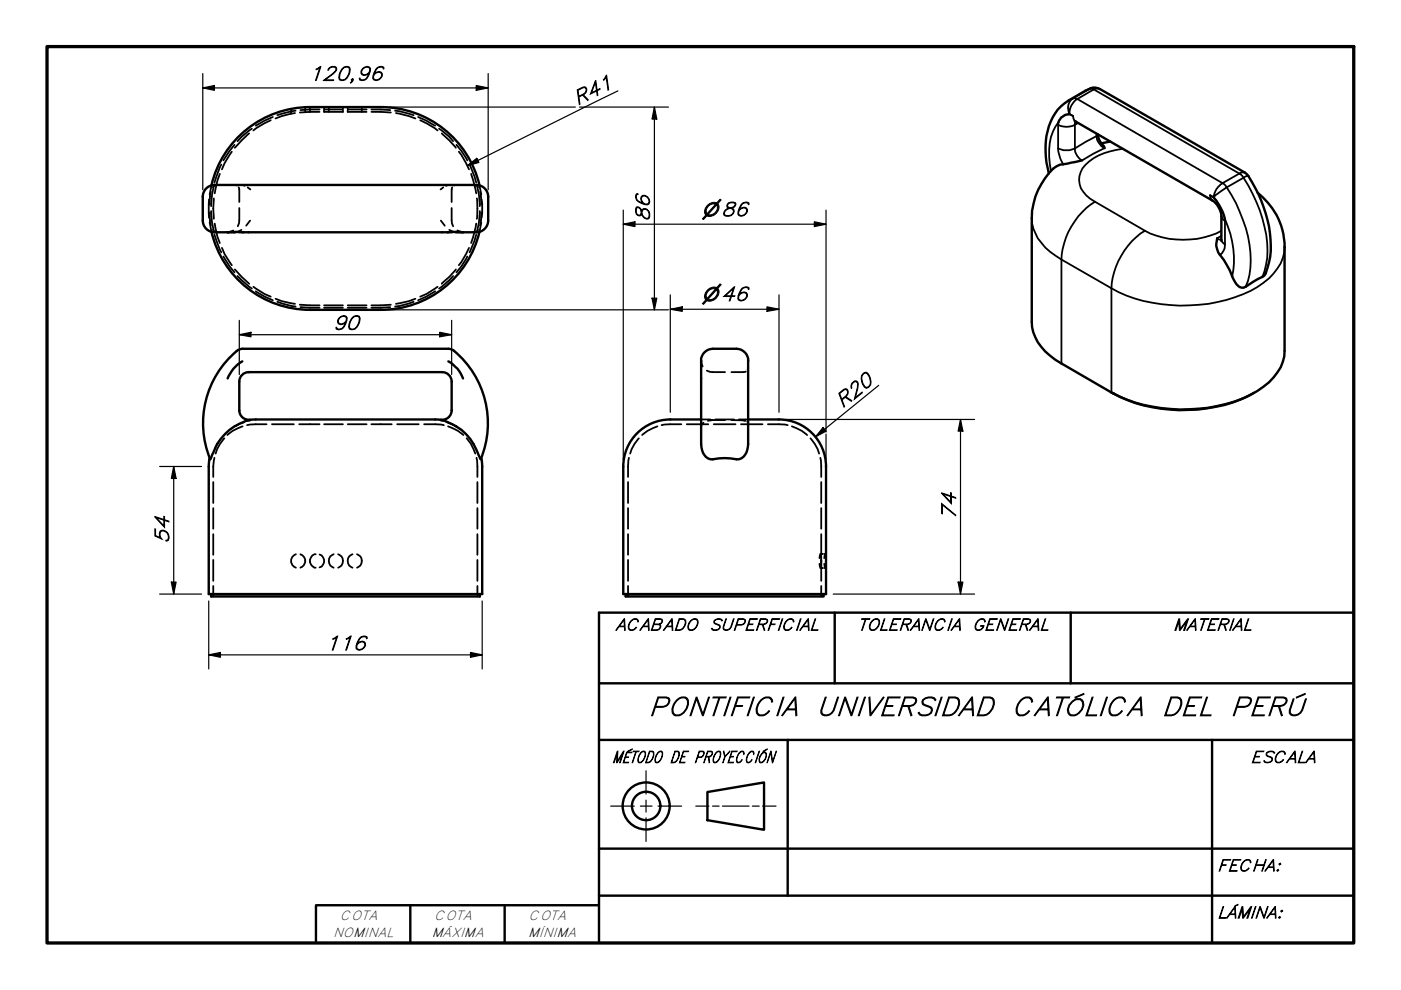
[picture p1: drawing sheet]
<svg xmlns="http://www.w3.org/2000/svg" width="297mm" height="210mm" viewBox="0 0 297 210" stroke-linecap="round" stroke-linejoin="round" font-family="sans-serif">
<!-- layer: Hidden (ISO) -->
<g fill="none" stroke="#000" stroke-width=".38">
<path d="M44.8 39.3l-.4 1.9M45.3 39.7l-.3 1.5-.2 2.5M46 39.2l-.5 .2-.4 .3M46.6 36.9l-.5 1.4-.6 2.7M46.9 34.9l-1.4 3.8M49.1 32.2l-1.5 2.4-.5 1.3M49.7 39.2l.5 .1M49.7 30.7l-1.1 1.3-1.2 2M50.6 39.7l.1 .5v2.6M51.2 39.2l.7 .2M52.5 39.7l.6 .5M52.8 28.3l-3 3"/>
<path d="M53.4 27.3l-2.2 1.7-.8 .9M57.4 25.5l-1.3 .6-2.4 1.6M57.8 24.8l-3.6 1.8M61.7 23.1v.4M61.7 23.8v.3M62.5 24l-2.7 .6-1.4 .5M62.7 23.5l-3.9 .9M64.7 22.8v.3M64.7 23.4v.3M65.7 23.7l-2.1 .1M65.7 22.7v.3M65.7 23.4v.3"/>
<path d="M65.7 23.7h2.1M67.8 23.2l-4.1 .1M68.7 23.4v.3h4v-.3M68.7 23.2h4M68.7 22.7v.3M69.7 22.7v.3M69.7 23.4v.3M72.7 22.7v.3M73.7 23.4v.3h4M73.7 23.2h4M73.7 22.7v.3M76.7 22.7v.3"/>
<path d="M76.7 23.4v.3M78.7 23.7l4.2 .1M78.7 23.2l4 .1M83.8 23.5l3.9 .9M83.9 24l2.8 .6 1.4 .5M88.6 24.8l3.7 1.8M89.1 25.5l1.3 .6 2.4 1.6M93.1 27.3l2.1 1.7 .9 .9M93.7 28.3l1.5 1.5 1.4 1.5M94 39.7l-.6 .5M95.2 39.2l-.6 .2M95.9 39.7l-.1 .5v2.6"/>
<path d="M96.7 39.2l-.4 .1M96.8 30.7l1.1 1.3 1.2 2M97.3 32.2l.5 .6 1.6 3.1M99.6 34.9l1.4 3.8M99.9 36.9l1.1 4.1M100.4 39.2l.6 .2 .3 .3M101.2 39.7l.3 1.5 .2 2.5M101.7 39.3l.3 1.9M44.3 42.3v3.9M44.4 45.1l.1 1.9 .2 .8M44.4 47.2l.4 1.9M44.7 40.7l-.2 .7-.1 2"/>
<path d="M44.8 44.7l.2 2.5 .3 1.5M45.1 48.7l.4 .4 .5 .1M45.3 42.1l-.1 2.1 .1 2.2M45.5 49.8l1.4 3.7M45.5 47.4l.6 2.8 .5 1.3M47.1 52.5l.5 1.4 1.5 2.3M47.4 54.4l1.2 2 1.1 1.4M49.5 48.9l-1.2 .3M49.8 57.1l3 3.1M50.4 58.5l3 2.7M50.7 44.1v2.6l-.3 1.3M51.2 48.7l-1.2 .5"/>
<path d="M53 46.8l-.8 1.1M93.5 46.8l.8 1.1M95.2 48.7l1.3 .5M95.8 44.1v2.6l.3 1.3M96.1 58.5l-.9 .9-2.1 1.8M96.6 57.1l-1.4 1.6-1.5 1.5M97 48.9l1.2 .3M99.1 54.4l-1.2 2-1.1 1.4M99.4 52.5l-.6 1.4-1.5 2.3M101 47.4l-1.1 4.1M101 49.8l-.4 1.3-1 2.4M101.1 42.1l.1 2.1-.1 2.2"/>
<path d="M101.3 48.7l-.3 .4-.6 .1M101.7 44.7l-.2 2.5-.3 1.5M101.8 40.7l.2 2.7M102 45.1l-.2 2.7M102 47.2l-.3 1.9M102.1 42.3l.1 .9-.1 3M53.7 60.8l2.4 1.5 1.3 .6M54.2 61.8l1.9 1.1 1.7 .8M58.4 63.3l1.4 .6 2.7 .5M58.8 64l1 .4 2.9 .6M63.6 64.6l4.2 .1M63.7 65.1l4.1 .1"/>
<path d="M68.7 64.7h4M68.7 65.2h4M73.7 64.7h4M73.7 65.2h4M82.7 65.1l-4 .1M82.9 64.6l-4.2 .1M87.7 64l-1 .4-2.9 .6M88.1 63.3l-1.4 .6-2.8 .5M92.3 61.8l-1.9 1.1-1.8 .8M92.8 60.8l-2.4 1.5-1.3 .6M148.7 76.4l.3 1.3M149.9 78.6l1.2 .3h2.6"/>
<path d="M158.1 78.8l-3 .1M158.6 77.9l-.1 .5M45.5 97.1l-.3 1.8v2.2M47.6 92.9a8 8 0 0 0-1.9 3.3M50.1 90.3l-.4 .1M50.7 87v.1M50.9 89.8l-.5 .3M51.4 90.4a8 8 0 0 0-3.2 1.8M51.8 89.4l-.7 .4M53.1 89.1l-.6 .2M56.5 90l-4.1 .1M57.7 90h4.6"/>
<path d="M63.4 90h4.4M68.7 90h4M73.7 90h4M78.7 90h4.4M84.2 90h4.6M89.9 90h2.4l1.8 .1M93.4 89.1l.6 .2M94.6 89.4l.8 .4M95 90.4a8 8 0 0 1 3.2 1.8M95.6 89.8l.5 .3M95.8 87v.1M96.4 90.3l.3 .1"/>
<path d="M98.9 92.9a8 8 0 0 1 1.9 3.3M101 97.1l.2 4M133.3 97.1l-.1 4M135.4 92.9a8 8 0 0 0-1.8 3.3M139.4 90.4a8 8 0 0 0-3.3 1.8M144.5 90h-2.4l-1.8 .1M145.6 90h4.6M148.7 88.9h1.9M149.2 89.6l-.4 .3-.1 .5M150.8 89.1h-.1M150.9 89.1h2.8M151.1 89.1l-1 .2"/>
<path d="M151.3 90h4.7M151.6 88.9h4M155.1 89.1h2.6M156.7 88.9h1.9M157.1 90h4.6M157.7 89.1l.4 .1M157.7 89.1h.1M157.9 89.2h.1M158.4 89.4l.2 .3M162.8 90h2.4l1.8 .1M167.9 90.4a8 8 0 0 1 3.2 1.8M171.8 92.9a8 8 0 0 1 1.9 3.3"/>
<path d="M173.9 97.1l.2 4M45.2 102.2v4.5M45.2 107.7v4.4M45.2 113.3v4.3M45.2 118.7v4.5M62.7 117.5a1.51 1.51 0 0 0-1 1.4 1.51 1.51 0 0 0 1 1.5M63.7 117.5a1.51 1.51 0 0 1 1 1.4 1.51 1.51 0 0 1-1 1.5M65.7 119a1.44 1.44 0 0 0 1.2 1.4M66.9 117.5a1.28 1.28 0 0 0-1.2 1.3M67.8 117.6a1.44 1.44 0 0 1 .9 1.3 1.44 1.44 0 0 1-.9 1.4M70.7 117.5a1.51 1.51 0 0 0-1 1.4 1.51 1.51 0 0 0 1 1.5M71.7 117.5a1.51 1.51 0 0 1 1 1.4 1.51 1.51 0 0 1-1 1.5"/>
<path d="M74.7 117.5a1.51 1.51 0 0 0-1 1.4 1.51 1.51 0 0 0 1 1.5M75.7 117.5a1.51 1.51 0 0 1 1 1.4 1.51 1.51 0 0 1-1 1.5M101.2 102.2v4.5M101.2 107.7v4.4M101.2 113.3v4.3M101.2 118.7v4.5M133.2 102.2v4.5M133.2 107.7v4.4M133.2 113.3v4.3M133.2 118.7v4.5M173.7 118.3l.2-.9a5.9 5.9 0 0 1 0 3l-.2-.9M174 117.4h.1"/>
<path d="M174.1 102.2v4.5M174.1 107.7v4.4M174.1 113.3v4.3M174.1 118.7v4.5M174.1 117.4h.4M174.8 118.3l.1-.9a5.9 5.9 0 0 1 0 3l-.1-.9M174.8 117.4h.3M175.1 118.7v.1M175.1 119v.2M45.2 124.2v2.3M101.2 124.2v2.3M133.2 124.2v2.3"/>
<path d="M174 120.4h.1M174.1 124.2v2.3M174.1 120.4h.4M174.8 120.4h.3"/>
</g>
<!-- layer: Visible (ISO) -->
<g fill="none" stroke="#000" stroke-width=".51">
<path d="M65.7 22.7h15a21.5 21.5 0 0 1 21 16.6M65.8 22.7a21.5 21.5 0 0 0-21 16.6M222.4 36.8a15.9 15.9 0 0 1 1.3-12.8 8.8 8.8 0 0 1 2.9-2.7l3.5-2a2.81 2.81 0 0 1 3.1-.4l31.2 18a26.9 26.9 0 0 1 4.9 17.6l-.3 1.2a5.7 5.7 0 0 1-1 2.8l-3 1.7a2.23 2.23 0 0 1-2.2 .7 6.9 6.9 0 0 1-2.1-3.6l-1.2-2.2a4.5 4.5 0 0 1-1.4-4.6M226.6 24.2a2.61 2.61 0 0 0-2.2 1.7M227.8 25.6l29.2 16.9a4.5 4.5 0 0 1 2 3.3v5.3M229.4 34l-3.6 .8a4.3 4.3 0 0 0-3.4 1.9 14.8 14.8 0 0 0-3.6 9.6v22a9.9 9.9 0 0 0 5 8l11.8 6.9M232.8 28.5a4 4 0 0 0 1.3 2.7l.1 .2M235.4 30l-1.9 .4M43 46.7v-5a2.51 2.51 0 0 1 2.5-2.5h55.5a2.51 2.51 0 0 1 2.5 2.5v5M43 46.7a2.51 2.51 0 0 0 2.5 2.5h4.5M44.8 49.1a21.5 21.5 0 0 0 21 16.6M48.3 49.2h49.9"/>
<path d="M96.5 49.2h1.7M101.7 49.1a21.5 21.5 0 0 1-21 16.6h-15M103.5 46.7a2.51 2.51 0 0 1-2.5 2.5h-2.8M257.5 42.1a11 11 0 0 1 2.2 4.2M266.6 40.9a14.6 14.6 0 0 1 5.8 11.5v22a8.9 8.9 0 0 1-3.4 6.7 24.2 24.2 0 0 1-12.8 5.4 34.1 34.1 0 0 1-20.6-3.3M51.4 76.6a7.3 7.3 0 0 0-3.1 3.6M51.4 73.9l44 .1a3.6 3.6 0 0 1 2.1 1.5 20 20 0 0 1 4.4 21.8M51.5 73.9l-.4 .1a3.6 3.6 0 0 0-2.1 1.5 20 20 0 0 0-4.4 21.8M52.7 78.9h41M52.7 78.9a2 2 0 0 0-2 2M93.8 78.9a2 2 0 0 1 2 2M95.1 76.6a6.5 6.5 0 0 1 3.1 3.6"/>
<path d="M149.4 74.7a2.44 2.44 0 0 1 1.7-.8h5a2.49 2.49 0 0 1 2.5 2.5v17.7a2.79 2.79 0 0 1-2.5 3.3 17.6 17.6 0 0 0-5.5 0 3 3 0 0 1-1.9-3.3v-16.3a4.1 4.1 0 0 1 .7-3.1zM44.3 98.9v27.1h57.9v-27.1M44.4 97.1l-.1 1.8M50.7 87a2.18 2.18 0 0 0 2.9 2l.7-.1M50.7 80.9v6.1M53 89.1a11.1 11.1 0 0 0-8.2 7.8l-.3 .5M54.2 88.9h38.1M93.5 89.1a11 11 0 0 1 8 7.4l.5 .9M95.8 80.9v6.1M95.8 87a2.18 2.18 0 0 1-2.9 2l-.7-.1M102.1 97.1l.1 1.8M132.1 98.9v27.1h43v-27.1"/>
<path d="M142.1 88.9h6.6M142.1 88.9a10 10 0 0 0-10 10M158.6 88.9h6.6M165.1 88.9a10 10 0 0 1 10 10M235.6 83.2a33 33 0 0 0 25.6 2.2l3.3-1.4 1.4-.7M44.8 126v.5h56.9v-.5M132.7 126v.5h41.9v-.5"/>
</g>
<!-- layer: Visible Narrow (ISO) -->
<g fill="none" stroke="#000" stroke-width=".38">
<path d="M231 18.8l.9 .2M231 18.8l-.9 .5M231 18.8l-3.5 2.1M231.3 18.7l-.3 .1M231.9 19l30.9 17.8-3.6 2M231.9 19l-3.5 2 30.8 17.8M233.2 18.9l-.6-.1-.7 .2M224.3 31.5l.1-5.6a10.1 10.1 0 0 0-2 7.3l.4 3.1M224.3 31.5l.5 2.1 .6 1.2M224.3 31.5a4.3 4.3 0 0 0 3.6 0M226.6 24.2h.2l.7 .4zM227.1 21.1a.93 .93 0 0 1 1.3-.1 3.6 3.6 0 0 0-1.6 3.2l-.2-.5a2.64 2.64 0 0 1 .5-2.6z"/>
<path d="M227.5 20.9l-.9 .4M227.5 24.6l.1 .5 .4 .7M228.1 25.8l-.2 .7a3.8 3.8 0 0 1-3.6 0M228.6 26.1l-.7 .4v5M232.5 28.3v.6l-4.6 2.6M232.8 28.5l-.3 .4a3.3 3.3 0 0 0 1.7 2.5l-4.8 2.6a2.92 2.92 0 0 1-1.5-2.5M238.1 31.5a13.4 13.4 0 0 0-8 3.5 4.4 4.4 0 0 0 .2 6.4l1.9 1.4M258.8 39.1l.4-.3 .9 .9-2.8 2.1 .6-1.6zM263.7 37.7l-3.6 2a27.9 27.9 0 0 1 5 17l-.5 2.8-.5 1.3M263.7 37.7a28.8 28.8 0 0 1 5 17l-.6 2.8-.4 1.2M264 36.6l-.6-.1-.6 .3 .9 .9M264.7 37.3h-.3l-.7 .4"/>
<path d="M218.8 46.3a9.6 9.6 0 0 0 3.8 7.1l2.4 1.6M225 55v22.1M225 55l10.6 6.1M232.2 42.8a15.7 15.7 0 0 0-7.2 12.2M232.2 42.8l10.6 6.1M242.8 48.9a15.7 15.7 0 0 0-7.2 12.2M242.8 48.9a18.2 18.2 0 0 0 16.2 0M256.5 41.4l1 .7-1-.7 .3 .9 .2 .2M259 45.8l.3 .8 .4 .2M259 50l-.9 .5 .2 .2 .7 .1 .1 .4 .6 .7M259.7 46.8v-.5a19.8 19.8 0 0 1 1.5 12.3M259.7 51.9a2.46 2.46 0 0 1-1.1 2.1"/>
<path d="M259.7 46.8v5.1M272.4 52.4a8.9 8.9 0 0 1-3.4 6.6 25.8 25.8 0 0 1-14.7 5.6 32.3 32.3 0 0 1-18.7-3.5M235.6 61.1v22.1"/>
</g>
<circle cx="236" cy="83.4" r=".19" fill="#000"/>
<!-- layer: Hidden (ISO) -->
<g fill="#000">
<circle cx="174.1" cy="117.4" r=".19"/>
<circle cx="174.1" cy="120.4" r=".19"/>
</g>
<!-- layer: Border (ISO) -->
<path d="M10 9.9h277v190h-277z" fill="none" stroke="#000" stroke-width=".7"/>
<!-- layer: Title (ISO) -->
<g fill="none" stroke="#000" stroke-width=".51">
<path d="M177 129.9v15M227 129.9v15M287 129.9h-160v70M127 156.9h160M127 144.9h160M167 156.9v33M257 156.9v43M127 179.9h160M150 167.9l12-2v10l-12-2zM87 191.9v8M107 191.9v8M127 191.9h-60v8"/>
<path d="M127 189.9h160"/>
<circle cx="137" cy="170.9" r="5"/>
<circle cx="137" cy="170.9" r="3"/>
</g>
<path d="M129.5 170.9h5M135.8 170.9h2.4M137 163.4v5M137 169.6v2.6M137 173.4v5M139.5 170.9h5M147.5 170.9h2.8M151.1 170.9h1.4M153.2 170.9h5.6M159.5 170.9h1.5M161.7 170.9h2.8" fill="none" stroke="#000" stroke-width=".25"/>
<!-- layer: Dimension (ISO) -->
<g fill="none" stroke="#000" stroke-width=".25">
<path d="M43 18.6l2.5-.5v1zM43 18.6h60.5M43 15.6v24.6M101 18.1l2.5 .5-2.5 .5zM103.5 15.6v24.6M131 19.3l-31.9 15.8M82.2 22.7h39.8M99.1 35.1l2-1.5 .4 .9zM122.9 22.7h18.8M138.7 22.7l.6 2.5h-1.1zM138.7 22.7v43M132.1 47.5l2.5-.5v1z"/>
<path d="M132.1 47.5h43M132.1 44.5v52.9M172.7 47l2.4 .5-2.4 .5zM175.1 44.5v47.1M50.7 71l2.5-.5v.9zM50.7 71h45.1M50.7 67.9v11.5M82.2 65.7h59.5M93.2 70.5l2.6 .5-2.6 .4zM95.8 67.9v11.5M138.2 63.2h1.1l-.6 2.5zM142.1 65.6l2.6-.5v.9z"/>
<path d="M142.1 65.6h23.1M142.1 62.5v24.9M162.6 65.1l2.6 .5-2.6 .4zM165.2 62.5v24.9M33.8 98.9h8.9M36.8 98.9l.5 2.5h-1zM36.8 98.9v27.1M166.6 88.9h40M174.5 90.6l.6 .8-2.2 1.2zM175.1 92v5.4M186.3 81.7l-13.4 10.9M203.6 88.9l.6 2.5h-1.1z"/>
<path d="M203.6 88.9v37.1M33.8 126h8.9M36.3 123.4h1l-.5 2.6zM44.3 138.8l2.4-.5v1.1zM44.3 138.8h57.9M44.3 127.4v14.4M99.8 138.3l2.4 .5-2.4 .6zM102.2 127.4v14.4M176.7 126h29.9M203.1 123.4h1.1l-.6 2.6z"/>
</g>
<g fill="#000">
<path d="M43 18.6l2.5-.5v1zM101 18.1l2.5 .5-2.5 .5zM99.1 35.1l2-1.5 .4 .9zM138.7 22.7l.6 2.5h-1.1zM132.1 47.5l2.5-.5v1zM172.7 47l2.4 .5-2.4 .5zM50.7 71l2.5-.5v.9zM93.2 70.5l2.6 .5-2.6 .4zM138.2 63.2h1.1l-.6 2.5zM142.1 65.6l2.6-.5v.9zM162.6 65.1l2.6 .5-2.6 .4zM174.5 90.6l.6 .8-2.2 1.2z"/>
<path d="M203.6 88.9l.6 2.5h-1.1zM36.8 98.9l.5 2.5h-1zM36.3 123.4h1l-.5 2.6zM44.3 138.8l2.4-.5v1.1zM99.8 138.3l2.4 .5-2.4 .6zM203.1 123.4h1.1l-.6 2.6z"/>
</g>
<g font-size="5.6">
<text x="137.5" y="151.7">PONTIFICIA UNIVERSIDAD CATÓLICA</text>
<text x="246.3" y="151.7">DEL PERÚ</text>
</g>
<g font-size="4.2">
<text x="65.4" y="17.1">120,96</text>
<text x="122.4" y="22.4" transform="rotate(-26 122.4 22.4)">R41</text>
<text x="137.7" y="47" transform="rotate(-90 137.7 47)">86</text>
<text x="70.4" y="69.9">90</text>
<text x="178.6" y="86.6" transform="rotate(-39 178.6 86.6)">R20</text>
<text x="202.6" y="110.3" transform="rotate(-90 202.6 110.3)">74</text>
<text x="35.8" y="115.3" transform="rotate(-90 35.8 115.3)">54</text>
<text x="69" y="137.8">116</text>
</g>
<g font-size="4.1">
<text x="148.8" y="45.8">⌀ 86</text>
<text x="148.8" y="63.8">⌀ 46</text>
</g>
<g font-size="3.5">
<text x="130.5" y="133.6">ACABADO</text>
<text x="150.3" y="133.6">SUPERFICIAL</text>
<text x="181.8" y="133.6">TOLERANCIA</text>
<text x="206.1" y="133.6">GENERAL</text>
<text x="248.7" y="133.6">MATERIAL</text>
<text x="129.8" y="161.7">MÉTODO DE PROYECCIÓN</text>
<text x="265.1" y="161.7">ESCALA</text>
<text x="258.1" y="184.7">FECHA:</text>
<text x="258.1" y="194.7">LÁMINA:</text>
</g>
<g font-size="2.8">
<text x="72.1" y="195.1">COTA</text>
<text x="92.1" y="195.1">COTA</text>
<text x="112.1" y="195.1">COTA</text>
<text x="70.6" y="198.7">NOMINAL</text>
<text x="91.6" y="198.7">MÁXIMA</text>
<text x="112" y="198.7">MÍNIMA</text>
</g>
</svg>
